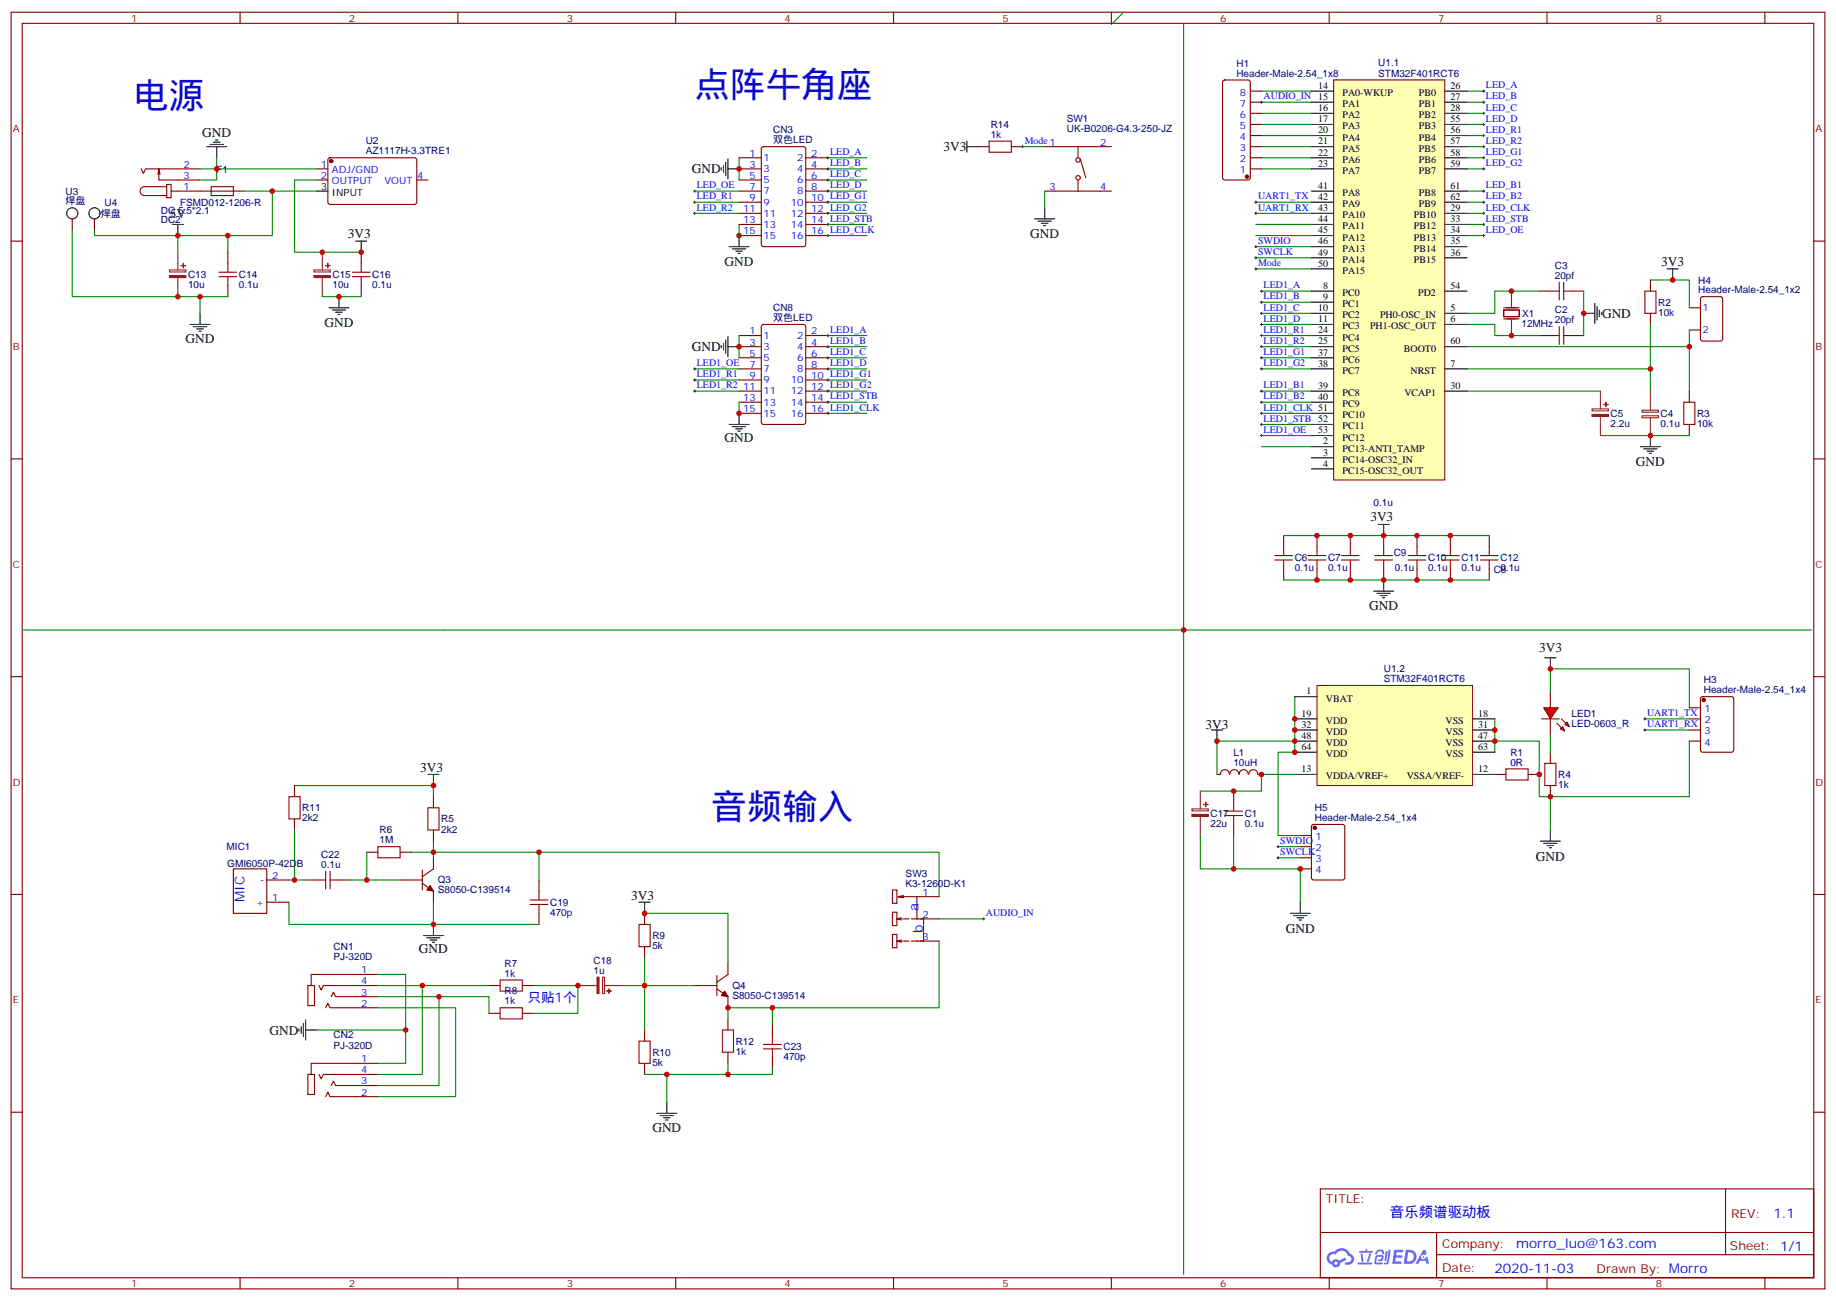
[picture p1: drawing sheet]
<svg xmlns="http://www.w3.org/2000/svg" width="583mm" height="413mm" viewBox="0 0 583 413" stroke-linecap="round" stroke-linejoin="round" font-family="sans-serif">
<g fill="none" stroke="#870000" stroke-width=".35">
<path d="M3.5 3.9h575.8v405.3h-575.8zM7.1 7.4h568.6v398.3h-568.6zM76.2 3.9v3.5M145.3 3.9v3.5M214.5 3.9v3.5M283.6 3.9v3.5M352.8 3.9v3.5M421.9 3.9v3.5M491.1 3.9v3.5M560.2 3.9v3.5M3.5 76.6h3.6M575.7 76.6h3.6"/>
<path d="M3.5 145.7h3.6M575.7 145.7h3.6M3.5 214.8h3.6M575.7 214.8h3.6M3.5 284h3.6M575.7 284h3.6M3.5 353.1h3.6M575.7 353.1h3.6M419.1 377.5h156.6v28.2h-156.6zM547.7 377.5v20.9M419.1 391.3h156.5M456 398.4h119.6"/>
<path d="M456 391.3v14.1M76.2 405.7v3.5M145.3 405.7v3.5M214.5 405.7v3.5M283.6 405.7v3.5M352.8 405.7v3.5M421.9 405.7v3.5M491.1 405.7v3.5M560.2 405.7v3.5"/>
</g>
<g fill="#5487ff">
<path d="M442.5 396.8h2.6l.3 .2-.1 .6h-2l-.1 .9h1.6l.4 .4-.4 .4h-1.7l-.2 1.2 1.8 .1 .2 .3-.2 .3-2.8 .1z"/>
<path d="M451.8 396.9h.7l.3 1.3-.6 .3a.74 .74 0 0 0-1.1 .3 .74 .74 0 0 0 .5 1 .74 .74 0 0 0 .9-.6l.5-.3 .6 2.3h-.8l-.2-.9h-1.9l-.5 .9h-.9z"/>
<path d="M439.9 397.3h.6l-.4 2.9a.31 .31 0 0 1-.4 .3 .31 .31 0 0 1-.2-.4z"/>
<path d="M440.8 396.8h.6l-.5 3.9a.89 .89 0 0 1-.7 .7 .89 .89 0 0 1-.9-.3l1-.4z"/>
<path d="M437.2 397l.6-.3 1.1 .2 .5 1.3-.5 .1-.5-1-.8 .1-.6 .9-.6-.1z"/>
<path d="M436.8 398.6l1.8-.1a1.04 1.04 0 0 1 .6 1 1.04 1.04 0 0 1-.9 .9h-.6a.29 .29 0 0 1-.3-.3 .29 .29 0 0 1 .3-.2l.7-.1 .2-.8-1.5 .1-.3 1.7 1.9 .1a.29 .29 0 0 1 .3 .3 .29 .29 0 0 1-.3 .3l-2-.1-.4-.2 .2-2.1z"/>
<path d="M430.9 400.9h4.4a.3 .3 0 0 1 .3 .3 .3 .3 0 0 1-.3 .3h-4.3z"/>
<path d="M434.7 397.9l.6 .1a4 4 0 0 1-1.2 2.8l-.2-.3z"/>
<path d="M431.9 398h.6l.3 2.4-.3 .3-.3-.2z"/>
<path d="M431.5 397.2h1.9l.2-.6h.5l-.1 .6h1.5a.29 .29 0 0 1 .3 .3 .29 .29 0 0 1-.3 .2h-3.9z"/>
<path d="M446.2 396.8l-.6 4.5h1.4a2.27 2.27 0 0 0 2.7-2.3 2.27 2.27 0 0 0-2.7-2.2zM447 397.6a1.5 1.5 0 0 1 1.8 1.5 1.5 1.5 0 0 1-1.9 1.4h-.3z"/>
<path d="M421.8 398a2.09 2.09 0 0 0 1 3.5 1.37 1.37 0 0 0 1.5 .9 1.37 1.37 0 0 0 1.1-1.4l1.9-1-.4-.7-1.8 .9a1.4 1.4 0 0 0-2.3 .5 1.32 1.32 0 0 1-.7-1.9 1.32 1.32 0 0 1 2-.5 2.02 2.02 0 0 1 2-1.2 2.02 2.02 0 0 1 1.8 1.6 1.09 1.09 0 0 1 1 1.4 1.09 1.09 0 0 1-1.5 .7 .41 .41 0 0 0-.5 .3 .41 .41 0 0 0 .4 .5 1.89 1.89 0 0 0 2.4-1.2 1.89 1.89 0 0 0-1.2-2.4 2.98 2.98 0 0 0-5-.7l-1 .2zM423.6 401.1a.52 .52 0 0 1 1 0 .52 .52 0 0 1-1 0z"/>
<circle cx="451.8" cy="399.1" r=".28"/>
</g>
<path d="M478 244.1h7.1v3.5h-7.1z" fill="none" stroke="#a10000" stroke-width=".35"/>
<path d="M474.5 245.9h3.5M485.1 245.9h3.5" fill="none" stroke="#870000" stroke-width=".35"/>
<path d="M398.6 78.3h17.7M474.5 238.8v-3.5h14.1v17.6h3.5M391.6 265.3v10.6h21.1v10.6M405.7 268.8h7M405.7 272.3h7" fill="none" stroke="#008700" stroke-width=".35"/>
<path d="M523.9 138.3v3.5M520.7 141.8h6.3M521.8 142.5h4.2M522.8 143.2h2.1M523.5 143.9h.7M384.5 231.8h3.6M386.3 231.8v3.5M409.6 290h6.3M410.6 290.7h4.3M411.7 291.4h2.1M412.4 292.1h.7M412.7 286.5v3.5" fill="none" stroke="#000" stroke-width=".35"/>
<path d="M398.3 78.3h.7M398.6 78v.7M398.3 81.8h.7M398.6 81.5v.7M405.3 268.8h.7M405.3 272.3h.7M405.7 268.5v.7M405.7 272v.7" fill="none" stroke="#000" stroke-width=".32"/>
<g fill="#f00" stroke="#870000" stroke-width=".35">
<path d="M490 224.7h4.6l-2.5 3.5z"/>
<path d="M489.3 228.2h5.6z"/>
</g>
<g fill="#870000" stroke="#870000" stroke-width=".35">
<path d="M495.7 228.2l1.4 1.5z"/>
<path d="M494.2 229.7l1.5 1.4z"/>
</g>
<g fill="#f00" stroke="#870000" stroke-width=".35">
<path d="M496.7 230l.7-.7 .7 1.4z"/>
<path d="M495.3 231.4l.7-.7 .7 1.4z"/>
</g>
<g fill="none" stroke="#870000" stroke-width=".35">
<path d="M388.3 25.6l.5-.2h7.4l.6 .4 .1 30.6-.5 .7h-7.6l-.7-.4v-30.6zM396.9 39.5h3.5M396.9 36h3.5M396.9 32.5h3.5M396.9 28.9h3.5M100.5 53.6h3.6M100.5 57.1h3.6M104.3 50.3l.5-.2h27.1l.4 .7-.1 13.7-.6 .4-27.1-.1-.4-.6v-13.4zM132.3 57.1h3.5M234.6 53.6h7.1M234.6 57.1h7.1M234.6 50.1h7.1"/>
<path d="M241.9 46.8l.5-.2h12.7l.6 .4 .1 30.6-.5 .7h-12.9l-.7-.4v-30.6zM255.8 53.6h7M255.8 57.1h7M255.8 50.1h7M396.9 53.6h3.5M396.9 50.1h3.5M396.9 46.6h3.5M396.9 43h3.5M22.9 69.5v3.5M30 69.5v3.5M234.6 60.7h7.1M234.6 64.2h7.1"/>
<path d="M234.6 67.7h7.1M234.6 71.3h7.1M234.6 74.8h7.1M255.8 60.7h7M255.8 64.2h7M255.8 67.7h7M255.8 71.3h7M255.8 74.8h7M72.3 80.1v3.5M72.3 90.7v3.5M114.7 80.1v3.5M114.7 90.7v3.5"/>
<path d="M477.3 98.4h4.9v2.1h-4.9zM477.3 97.7h4.9M488.6 92.4h3.5M499.2 92.4h3.5M234.6 106.5h7.1M234.6 110.1h7.1M234.6 113.6h7.1M234.6 117.1h7.1M241.9 103.2l.5-.2h12.7l.6 .4 .1 30.7-.5 .6-12.9 .1-.7-.5v-30.6zM255.8 106.5h7M255.8 110.1h7M255.8 113.6h7"/>
<path d="M255.8 117.1h7M477.3 101.2h4.9M488.6 106.5h3.5M499.2 106.5h3.5M234.6 120.6h7.1M234.6 124.2h7.1M234.6 127.7h7.1M234.6 131.2h7.1M255.8 120.6h7M255.8 124.2h7M255.8 127.7h7M255.8 131.2h7"/>
<path d="M407.5 170v3.6M418 170v3.6M428.6 170v3.6M439.2 170v3.6M449.8 170v3.6M460.4 170v3.6M472.7 170v3.6M407.5 180.6v3.5M418 180.6v3.5M428.6 180.6v3.5M439.2 180.6v3.5M449.8 180.6v3.5"/>
<path d="M460.4 180.6v3.5M472.7 180.6v3.5M492.1 219.4v5.3M492.1 228.2v5.3M492.1 238.8v3.6M536.2 224.7h3.6M536.2 228.2h3.6M536.2 231.8h3.6M536.2 235.3h3.6M540 221.4l.5-.2h9.1l.7 .4v16.5l-.4 .7h-9.4l-.7-.4v-16.5zM93.5 249.4v3.5M93.5 260v3.5"/>
<path d="M137.6 252.9v3.6M386.3 245.9h1M387.4 245.9a1.41 1.41 0 0 1 1.4-1.5 1.41 1.41 0 0 1 1.4 1.5M390.4 245.9a1.41 1.41 0 0 1 1.4-1.5 1.41 1.41 0 0 1 1.4 1.5M391.6 251.2v3.5M393.4 245.9a1.41 1.41 0 0 1 1.4-1.5 1.41 1.41 0 0 1 1.4 1.5M396.4 245.9a1.41 1.41 0 0 1 1.4-1.5 1.41 1.41 0 0 1 1.4 1.5M399.3 245.9h1.1M492.1 249.4v3.5M97 279.4h3.5M107.6 279.4h3.5M116.4 270.6h3.5"/>
<path d="M127 270.6h3.5M127 279.4h7.1M134.1 276.2v6.4M137.6 263.5v3.6M137.6 272.3v3.6l-3.5 2.4M391.6 261.8v3.5M134.1 280.5l3.5 2.4v3.6M204.6 290v3.5M97.7 312.9h2.1v6.4h-2.1zM101.2 312.9l.8 1.4 .7-1.4h17.2M103.4 320l.7-1.4 .7 1.4h15.1M105.1 316.4l.7-1.4 .7 1.4h13.4"/>
<path d="M119.9 309.4h-21.1v3.5M155.2 312.9h3.5M165.8 312.9h3.5M204.6 300.6v3.5M220.5 312.9h7M227.5 314l3.6 2.4v3.6M227.5 309.7v6.4M231.1 305.9v3.5l-3.6 2.5M119.9 337.6h-21.1v3.5M155.2 321.7h3.5M165.8 321.7h3.5M204.6 327v3.6"/>
<path d="M204.6 337.6v3.5M231.1 323.5v3.5M231.1 334.1v3.5M245.2 325.3v3.5M245.2 335.8v3.6M97.7 341.1h2.1v6.4h-2.1zM101.2 341.1l.8 1.4 .7-1.4h17.2M103.4 348.2l.7-1.4 .7 1.4h15.1M105.1 344.7l.7-1.4 .7 1.4h13.4"/>
</g>
<g fill="none" stroke="#000" stroke-width=".35">
<path d="M65.6 46.6h6.4M66.7 45.9h4.2M67.7 45.2h2.1M68.4 44.4h.7M68.8 46.6v3.5M229 53.3v.7M229.7 52.6v2.1M230.4 51.5v4.2M231.1 53.6h3.5M231.1 50.4v6.4M54.7 71.3h3.5M56.4 71.3v3.5"/>
<path d="M100.5 60.7h3.6M112.9 76.6h3.5M114.7 76.6v3.5M231.4 78.3h6.4M232.5 79h4.2M233.5 79.7h2.2M234.6 74.8v3.5M63.5 99.5v3.5M104.4 97.7h6.4M105.5 98.4h4.2M106.5 99.1h2.2M107.2 99.8h.7"/>
<path d="M107.6 94.2v3.5M234.2 80.4h.7M479.8 92.4v5M502.7 99.5h3.5M506.2 96.3v6.4M506.9 97.4v4.2M507.6 98.4v2.1M508.4 99.1v.7M60.3 103h6.4M61.4 103.7h4.2M62.4 104.4h2.2M63.1 105.1h.8"/>
<path d="M229 109.7v.7M229.7 109v2.1M230.4 107.9v4.3M231.1 106.9v6.3M231.1 110.1h3.5M479.8 101.6v4.9M231.4 134.8h6.4M232.5 135.5h4.2M233.5 136.2h2.2M234.2 136.9h.7M234.6 131.2v3.6M437.4 166.5h3.6"/>
<path d="M439.2 166.5v3.5M436 187.7h6.4M437.1 188.4h4.2M438.1 189.1h2.2M438.9 189.8h.7M439.2 184.1v3.6M490.4 208.8h3.5M492.1 208.8v3.6M135.8 245.9h3.5M137.6 245.9v3.5M488.9 267.1h6.4M490 267.8h4.2"/>
<path d="M491.1 268.5h2.1M491.8 269.2h.7M492.1 263.5v3.6M134.4 297h6.4M135.5 297.7h4.2M136.5 298.4h2.1M137.2 299.2h.7M137.6 293.5v3.5M202.8 286.5h3.6M204.6 286.5v3.5M94.9 326.7v.7M95.6 326v2.1"/>
<path d="M96.3 324.9v4.2M97 327h3.5M97 323.8v6.4M208.5 353.5h6.3M209.5 354.2h4.3M210.6 354.9h2.1M211.3 355.6h.7M211.7 350v3.5"/>
<circle cx="22.9" cy="67.7" r="1.76"/>
<circle cx="30" cy="67.7" r="1.76"/>
</g>
<g fill="none" stroke="#008700" stroke-width=".35">
<path d="M356.3 4.2l-3.5 3.6M375.7 7.8v396.8M400.4 28.9h15.9M400.4 32.5h15.9M400.4 36h15.9M400.4 39.5h15.9M465.7 28.9h5.3M465.7 32.5h5.3M465.7 36h5.3M465.7 39.5h5.3M68.8 50.1v7h-5.3M100.5 57.1h-7v23h21.2"/>
<path d="M234.6 50.1v7M262.8 50.1h12.4M262.8 53.6h12.4M262.8 57.1h12.4M400.4 43h15.9M400.4 46.6h15.9M400.4 50.1h15.9M400.4 53.6h15.9M465.7 43h5.3M465.7 46.6h5.3M465.7 50.1h5.3M465.7 53.6h5.3"/>
<path d="M22.9 73v21.2h49.4M56.4 74.8v5.3M72.3 74.8v5.3M100.5 60.7h-14.1v14.1h-56.4v-1.8M220.5 60.7h14.1M220.5 64.2h14.1M220.5 67.7h14.1M234.6 71.3v3.5M262.8 60.7h12.4M262.8 64.2h12.4M262.8 67.7h12.4M262.8 71.3h12.4"/>
<path d="M262.8 74.8h12.4M398.6 64.2h17.7M398.6 67.7h17.7M398.6 71.3h17.7M398.6 74.8h17.7M465.7 60.7h5.3M465.7 64.2h5.3M465.7 67.7h5.3M465.7 71.3h5.3M465.7 74.8h5.3M63.5 94.2v5.3M102.3 94.2h12.4"/>
<path d="M398.6 81.8h17.7M398.6 85.4h17.7M400.4 92.4h15.9M400.4 96h15.9M400.4 99.5h15.9M488.6 92.4h-14.1v7.1h-8.8M502.7 92.4v14.1M220.5 117.1h14.1M234.6 106.5v7.1M262.8 117.1h12.4M262.8 106.5h12.4M262.8 110.1h12.4"/>
<path d="M262.8 113.6h12.4M400.4 117.1h15.9M400.4 106.5h15.9M400.4 110.1h15.9M400.4 113.6h15.9M400.4 103h15.9M465.7 103h8.8v3.5h14.1M220.5 120.6h14.1M220.5 124.2h14.1M234.6 127.7v3.5M262.8 120.6h12.4M262.8 124.2h12.4"/>
<path d="M262.8 127.7h12.4M262.8 131.2h12.4M400.4 124.2h15.9M400.4 127.7h15.9M400.4 131.2h15.9M400.4 134.8h15.9M400.4 138.3h15.9M407.5 170h65.2M407.5 184.1h65.2M7.1 200h567.9M492.1 219.4v-7h44.1v12.3M411 235.3v3.5h-5.3v26.5h7"/>
<path d="M411 221.2v14.1h-24.7v10.6M474.5 228.2v7.1M492.1 233.5v5.3M522.1 228.2h14.1M522.1 231.8h14.1M536.2 235.3v17.6h-44.1v10.6M93.5 249.4h44.1v3.5M93.5 263.5v15.9h-1.8M93.5 279.4h3.5M111.1 279.4h15.9M116.4 270.6v8.8M130.5 270.6h167.6v14.1"/>
<path d="M137.6 267.1v5.2M91.7 286.5v7h45.9v-7M204.6 290h26.5v15.9M298.1 298.8v21.2h-67v3.5M298.1 291.7h14.1M119.9 309.4h8.9v28.2h-8.9M119.9 312.9h14.2v28.2h-14.2M119.9 316.4h35.3v5.3M119.9 320h24.7v28.2h-24.7M134.1 312.9h21.1M139.3 316.4v28.3h-19.4M169.3 312.9h14.1v8.8h-14.1"/>
<path d="M197.6 312.9h22.9M204.6 304.1v22.9M245.2 320v5.3M100.5 327h28.3M231.1 337.6v3.5h-26.5M245.2 339.4v1.7h-14.1M211.7 341.1v8.9"/>
</g>
<g fill="none" stroke="#a10000" stroke-width=".35">
<path d="M69.5 87.8h5.6M69.5 86.4h5.6M72.3 83.6v2.8M72.3 87.8v2.9M111.8 87.8h5.7M111.8 86.4h5.7M114.7 83.6v2.8M114.7 87.8v2.9M492.1 92.4h2.8M494.9 89.6v5.6M496.4 89.6v5.6M496.4 92.4h2.8"/>
<path d="M492.1 106.5h2.8M494.9 103.7v5.7M496.4 103.7v5.7M496.4 106.5h2.8M404.6 177.8h5.7M404.6 176.4h5.7M407.5 173.6v2.8M407.5 177.8v2.8M415.2 177.8h5.7M415.2 176.4h5.7M418 173.6v2.8M418 177.8v2.8"/>
<path d="M425.8 177.8h5.6M425.8 176.4h5.6M428.6 173.6v2.8M428.6 177.8v2.8M436.4 177.8h5.6M436.4 176.4h5.6M439.2 173.6v2.8M439.2 177.8v2.8M447 177.8h5.6M447 176.4h5.6M449.8 173.6v2.8M449.8 177.8v2.8"/>
<path d="M457.6 177.8h5.6M457.6 176.4h5.6M460.4 173.6v2.8M460.4 177.8v2.8M469.9 177.8h5.6M469.9 176.4h5.6M472.7 173.6v2.8M472.7 177.8v2.8M91.7 252.9h3.5v7.1h-3.5zM135.8 256.5h3.5v7h-3.5zM388.8 258.9h5.6M388.8 257.5h5.6"/>
<path d="M391.6 254.7v2.8M391.6 258.9v2.9M490.4 242.4h3.5v7h-3.5zM100.5 279.4h2.9M103.4 276.6v5.6M104.8 279.4h2.8M104.8 276.6v5.6M119.9 268.8h7.1v3.5h-7.1zM202.8 293.5h3.6v7.1h-3.6zM158.7 311.1h7.1v3.6h-7.1zM158.7 320h7.1v3.5h-7.1zM202.8 330.6h3.6v7h-3.6z"/>
<path d="M229.3 327h3.5v7.1h-3.5zM242.4 333h5.6M242.4 331.6h5.6M245.2 328.8v2.8M245.2 333v2.8"/>
</g>
<g fill="none" stroke="#8c2424" stroke-width=".35">
<path d="M53.8 85.7h5.2v.7h-5.2zM56.4 80.1v5.6M56.4 88.2v6M99.7 85.7h5.1v.7h-5.1zM102.3 80.1v5.6M102.3 88.2v6M505.4 129.8h5.1v.7h-5.1zM508 124.2v5.6M508 132.3v6M378.4 256.8h5.1v.7h-5.1zM381 251.2v5.6M381 259.3v6"/>
<path d="M183.4 312.9h6M191.3 310.3h.6v5.2h-.6zM191.9 312.9h5.7"/>
</g>
<g fill="#8c2424" stroke="#8c2424" stroke-width=".35">
<path d="M505.4 131.6h5.1v.6h-5.1z"/>
<path d="M509.1 128.4h1.4z"/>
<path d="M509.7 127.7l.1 1.4z"/>
<path d="M53.8 87.5h5.2v.6h-5.2z"/>
<path d="M57.5 84.3h1.4z"/>
<path d="M58.2 83.6v1.4z"/>
<path d="M99.7 87.5h5.1v.6h-5.1z"/>
<path d="M103.4 84.3h1.4z"/>
<path d="M104 83.6l.1 1.4z"/>
<path d="M189.5 310.3h.6v5.2h-.6z"/>
<path d="M193.3 314v1.4z"/>
<path d="M192.6 314.6l1.4 .1z"/>
<path d="M378.4 258.6h5.1v.6h-5.1z"/>
<path d="M382.1 255.4h1.4z"/>
<path d="M382.7 254.7l.1 1.4z"/>
</g>
<g fill="#870000" stroke="#870000" stroke-width=".35">
<path d="M136.5 281.2l1.1 1.7-2.1-.3z"/>
<path d="M230 314.7l1.1 1.7-2.1-.3z"/>
<circle cx="105.1" cy="51.2" r=".53"/>
<circle cx="395.8" cy="56.1" r=".53"/>
<circle cx="540.8" cy="222.2" r=".53"/>
</g>
<g fill="none" stroke="#000" stroke-width=".32">
<path d="M400 32.5h.8M400.4 32.1v.7M470.6 28.9h.7M470.6 32.5h.7M470.6 36h.7M470.6 39.5h.7M471 28.6v.7M471 32.1v.7M471 35.6v.7M471 39.2v.7M262.5 50.1h.7M262.5 53.6h.7"/>
<path d="M262.5 57.1h.7M262.8 49.7v.7M262.8 53.3v.7M262.8 56.8v.7M470.6 43h.7M470.6 46.6h.7M470.6 50.1h.7M470.6 53.6h.7M471 42.7v.7M471 46.2v.7M471 49.7v.7M471 53.3v.7"/>
<path d="M220.1 60.7h.7M220.1 64.2h.7M220.1 67.7h.7M220.5 60.3v.7M220.5 63.9v.7M220.5 67.4v.7M262.5 60.7h.7M262.5 64.2h.7M262.5 67.7h.7M262.5 71.3h.7M262.5 74.8h.7M262.8 60.3v.7"/>
<path d="M262.8 63.9v.7M262.8 67.4v.7M262.8 70.9v.7M262.8 74.4v.7M398.3 64.2h.7M398.3 67.7h.7M398.6 63.9v.7M398.6 67.4v.7M470.6 60.7h.7M470.6 64.2h.7M470.6 67.7h.7M470.6 71.3h.7"/>
<path d="M470.6 74.8h.7M471 60.3v.7M471 63.9v.7M471 67.4v.7M471 70.9v.7M471 74.4v.7M400 99.5h.8M400 96h.8M400 92.4h.8M400.4 92.1v.7M400.4 95.6v.7M400.4 99.1v.7"/>
<path d="M220.1 117.1h.7M220.5 116.8v.7M262.5 106.5h.7M262.5 110.1h.7M262.5 113.6h.7M262.5 117.1h.7M262.8 106.2v.7M262.8 109.7v.7M262.8 113.2v.7M262.8 116.8v.7M400 106.5h.8M400 110.1h.8"/>
<path d="M400 113.6h.8M400 117.1h.8M400 103h.8M400.4 102.7v.7M400.4 106.2v.7M400.4 109.7v.7M400.4 113.2v.7M400.4 116.8v.7M220.1 120.6h.7M220.1 124.2h.7M220.5 120.3v.7M220.5 123.8v.7"/>
<path d="M262.5 120.6h.7M262.5 124.2h.7M262.5 127.7h.7M262.5 131.2h.7M262.8 120.3v.7M262.8 123.8v.7M262.8 127.4v.7M262.8 130.9v.7M400 124.2h.8M400 127.7h.8M400 131.2h.8M400 138.3h.8"/>
<path d="M400 134.8h.8M400.4 123.8v.7M400.4 127.4v.7M400.4 130.9v.7M400.4 134.4v.7M400.4 137.9v.7M521.8 228.2h.7M521.8 231.8h.7M522.1 227.9v.7M522.1 231.4v.7M311.9 291.7h.7M312.2 291.4v.7"/>
</g>
<path d="M423.3 25.4h35.3v127h-35.3z" fill="#ffffb0" stroke="#800000" stroke-width=".32"/>
<g fill="none" stroke="#000" stroke-width=".35">
<path d="M416.3 28.9h7M416.3 32.5h7M416.3 36h7M416.3 39.5h7M458.6 28.9h7.1M458.6 32.5h7.1M458.6 36h7.1M458.6 39.5h7.1M416.3 43h7M416.3 46.6h7M416.3 50.1h7M416.3 53.6h7"/>
<path d="M458.6 43h7.1M458.6 46.6h7.1M458.6 50.1h7.1M458.6 53.6h7.1M416.3 67.7h7M416.3 71.3h7M416.3 74.8h7M416.3 78.3h7M416.3 60.7h7M416.3 64.2h7M458.6 67.7h7.1M458.6 71.3h7.1"/>
<path d="M458.6 74.8h7.1M458.6 78.3h7.1M458.6 60.7h7.1M458.6 64.2h7.1M416.3 81.8h7M416.3 85.4h7M416.3 92.4h7M416.3 96h7M416.3 99.5h7M458.6 81.8h7.1M458.6 92.4h7.1M458.6 99.5h7.1"/>
<path d="M416.3 103h7M416.3 106.5h7M416.3 110.1h7M416.3 113.6h7M416.3 117.1h7M458.6 103h7.1M458.6 110.1h7.1M458.6 117.1h7.1M416.3 124.2h7M416.3 127.7h7M416.3 131.2h7M416.3 134.8h7"/>
<path d="M416.3 138.3h7M458.6 124.2h7.1M416.3 141.8h7M416.3 145.3h7M416.3 148.9h7"/>
</g>
<path d="M418 217.6h49.4v31.8h-49.4z" fill="#ffffb0" stroke="#800000" stroke-width=".32"/>
<g fill="none" stroke="#000" stroke-width=".35">
<path d="M306.9 46.6h3.5M306.9 44.8v3.5M328.4 69.5h6.4M329.5 70.2h4.2M330.6 70.9h2.1M331.3 71.6h.7M331.6 66v3.5M529.2 85.4h3.5M530.9 85.4v3.5M411 221.2h7M411 228.2h7M411 231.8h7"/>
<path d="M411 235.3h7M411 238.8h7M467.4 228.2h7.1M467.4 231.8h7.1M467.4 235.3h7.1M467.4 238.8h7.1M411 245.9h7M467.4 245.9h7.1"/>
</g>
<g fill="none" stroke="#008700" stroke-width=".35">
<path d="M63.5 53.6h37M324.6 46.6h7M77.6 60.7h8.8M331.6 60.7v5.3M523.9 88.9h12.3v8.8M465.7 110.1h70.5v14.1M465.7 117.1h58.2M523.9 103v21.2M536.2 104.8v5.3M465.7 124.2h42.3M508 138.3h28.2M400.4 141.8h15.9"/>
<path d="M411 245.9h-10.6v5.3h-19.4M171.1 270.6v8.8M381 265.3v10.6h10.6M137.6 293.5h33.5"/>
</g>
<path d="M67 59.3h7.1v2.8h-7.1zM314 44.8h7v3.5h-7zM522.1 92.4h3.5v7.1h-3.5zM534.5 127.7h3.5v7.1h-3.5zM168.3 287.2h5.6M168.3 285.7h5.6M171.1 282.9v2.8M171.1 287.2v2.8" fill="none" stroke="#a10000" stroke-width=".35"/>
<g fill="none" stroke="#870000" stroke-width=".35">
<path d="M44.8 53.6l.7 1.4 .7-1.4h17.3M50.1 55.4l.3-1.8v3.5h13.1M50.4 53.6l.4 1.8M52.9 58.6h1.4v4.2h-1.4zM52.9 59.3h-7a1.41 1.41 0 0 0-1.5 1.4 1.41 1.41 0 0 0 1.5 1.4h7M310.4 46.6h3.6M321 46.6h3.6M331.6 46.6h21.2M342.2 46.6v3.5M342.2 57.1v3.6M342.9 50.4l1.8 6M54.3 60.7h23.3"/>
<path d="M331.6 60.7h21.2M523.9 88.9v3.5M523.9 99.5v3.5M536.2 97.7h3.6M540 94.4l.5-.2h5.6l.7 .4v13l-.5 .6-5.8 .1-.7-.5v-12.9zM536.2 104.8h3.6M536.2 124.2v3.5M536.2 134.8v3.5M84.7 279.4h7M171.1 279.4v3.5M412.7 265.3h3.6M412.7 268.8h3.6"/>
<path d="M412.7 272.3h3.6M412.7 275.9h3.6M416.5 262l.5-.2h9.2l.6 .4 .1 16.5-.5 .6-9.4 .1-.7-.5v-16.4zM84.7 286.5h7M171.1 290v3.5M283.3 289.6h1.4v4.3h-1.4zM283.3 282.6h1.4v4.2h-1.4zM283.3 296.7h1.4v4.2h-1.4zM284.7 291.7h1.8M284.7 291.7l1.4 .4M286.1 298.4l-1.4 .4M286.1 291.4l-1.4 .3"/>
<path d="M286.5 298.8h-1.8l1.4 .4M286.8 285l-1.8-.3h6v7M286.8 284.3l-1.8 .4M286.8 291.7h1.8M286.8 298.8h1.8M289.3 291.7h8.8M289.3 298.8h8.8M291 284.7h7.1M292.1 291.7h1.1v1.8M293.2 298.4v.4h-1.1M293.2 293.9v1.7M293.2 296v2.1"/>
<circle cx="342.2" cy="56.4" r=".71"/>
<circle cx="342.2" cy="50.8" r=".71"/>
</g>
<path d="M521.2 130.2h5.2v.7h-5.2zM521.2 132h5.2v.6h-5.2zM523.9 124.2v6M523.9 132.6v5.7" fill="none" stroke="#8c2424" stroke-width=".35"/>
<path d="M324.2 46.6h.7M324.6 46.2v.7M398.3 85.4h.7M398.6 85v.7" fill="none" stroke="#000" stroke-width=".32"/>
<circle cx="417.3" cy="262.8" r=".53" fill="#870000" stroke="#870000" stroke-width=".35"/>
<path d="M74.1 275.9h10.6v14.1h-10.6z" fill="none" stroke="#600" stroke-width=".35"/>
<g fill="#c00">
<circle cx="418" cy="184.1" r=".88"/>
<circle cx="428.6" cy="184.1" r=".88"/>
<circle cx="439.2" cy="184.1" r=".88"/>
<circle cx="449.8" cy="184.1" r=".88"/>
<circle cx="460.4" cy="184.1" r=".88"/>
<circle cx="418" cy="170" r=".88"/>
<circle cx="428.6" cy="170" r=".88"/>
<circle cx="439.2" cy="170" r=".88"/>
<circle cx="449.8" cy="170" r=".88"/>
<circle cx="460.4" cy="170" r=".88"/>
<circle cx="63.5" cy="94.2" r=".88"/>
<circle cx="102.3" cy="80.1" r=".88"/>
<circle cx="107.6" cy="94.2" r=".88"/>
<circle cx="114.7" cy="80.1" r=".88"/>
<circle cx="72.3" cy="74.8" r=".88"/>
<circle cx="234.6" cy="110.1" r=".88"/>
<circle cx="502.7" cy="99.5" r=".88"/>
<circle cx="375.7" cy="200" r=".88"/>
<circle cx="234.6" cy="53.6" r=".88"/>
<circle cx="234.6" cy="74.8" r=".88"/>
<circle cx="234.6" cy="131.2" r=".88"/>
<circle cx="492.1" cy="212.4" r=".88"/>
<circle cx="492.1" cy="252.9" r=".88"/>
<circle cx="116.4" cy="279.4" r=".88"/>
<circle cx="137.6" cy="270.6" r=".88"/>
<circle cx="134.1" cy="312.9" r=".88"/>
<circle cx="204.6" cy="312.9" r=".88"/>
<circle cx="128.8" cy="327" r=".88"/>
<circle cx="211.7" cy="341.1" r=".88"/>
<circle cx="93.5" cy="279.4" r=".88"/>
<circle cx="137.6" cy="293.5" r=".88"/>
<circle cx="231.1" cy="320" r=".88"/>
<circle cx="139.3" cy="316.4" r=".88"/>
<circle cx="56.4" cy="74.8" r=".88"/>
<circle cx="56.4" cy="94.2" r=".88"/>
<circle cx="183.4" cy="312.9" r=".88"/>
<circle cx="137.6" cy="249.4" r=".88"/>
<circle cx="204.6" cy="290" r=".88"/>
<circle cx="474.5" cy="235.3" r=".88"/>
<circle cx="488.6" cy="245.9" r=".88"/>
<circle cx="479.8" cy="106.5" r=".88"/>
<circle cx="479.8" cy="92.4" r=".88"/>
<circle cx="411" cy="228.2" r=".88"/>
<circle cx="474.5" cy="231.8" r=".88"/>
<circle cx="411" cy="231.8" r=".88"/>
<circle cx="411" cy="235.3" r=".88"/>
<circle cx="411" cy="238.8" r=".88"/>
<circle cx="68.8" cy="53.6" r=".88"/>
<circle cx="530.9" cy="88.9" r=".88"/>
<circle cx="523.9" cy="117.1" r=".88"/>
<circle cx="523.9" cy="138.3" r=".88"/>
<circle cx="231.1" cy="341.1" r=".88"/>
<circle cx="245.2" cy="320" r=".88"/>
<circle cx="536.2" cy="110.1" r=".88"/>
<circle cx="412.8" cy="275.9" r=".88"/>
<circle cx="171.1" cy="270.6" r=".88"/>
<circle cx="86.4" cy="60.7" r=".88"/>
<circle cx="391.6" cy="275.9" r=".88"/>
<circle cx="386.3" cy="235.3" r=".88"/>
<circle cx="400.4" cy="245.9" r=".88"/>
<circle cx="391.6" cy="251.2" r=".88"/>
</g>
<g font-size="11.3" fill="#00f">
<text x="42.3" y="34.2">电源</text>
<text x="220.5" y="30.7">点阵牛角座</text>
<text x="225.8" y="260">音频输入</text>
</g>
<text font-size="4.6" fill="#00f" x="441.2" y="386.5">音乐频谱驱动板</text>
<g font-size="4.2">
<text x="64.2" y="43.3">GND</text>
<text x="299.5" y="48">3V3</text>
<text x="219.6" y="55">GND</text>
<text x="53.9" y="69.2">5V</text>
<text x="110.4" y="75.5">3V3</text>
<text x="327" y="75.5">GND</text>
<text x="230" y="84.3">GND</text>
<text x="527.3" y="84.3">3V3</text>
<text x="508.5" y="100.9">GND</text>
<text x="103" y="103.7">GND</text>
<text x="58.9" y="109">GND</text>
<text x="219.6" y="111.5">GND</text>
<text x="230" y="140.4">GND</text>
<text x="519.3" y="147.9">GND</text>
<text x="435" y="165.5">3V3</text>
<text x="434.6" y="193.7">GND</text>
<text x="488.6" y="207.1">3V3</text>
<text x="382.7" y="231.4">3V3</text>
<text x="133.3" y="245.2">3V3</text>
<text x="487.5" y="273.2">GND</text>
<text x="200.4" y="285.7">3V3</text>
<text x="408.2" y="296.1">GND</text>
<text x="133" y="302.7">GND</text>
<text x="85.6" y="328.5">GND</text>
<text x="207.1" y="359.6">GND</text>
</g>
<g font-size="4.2" fill="#00f">
<text x="77.6" y="286.5" transform="rotate(-90 77.6 286.5)">MIC</text>
<text x="291.5" y="289.3" transform="rotate(-90 291.5 289.3)">a</text>
<text x="293" y="296.1" transform="rotate(-90 293 296.1)">b</text>
<text x="167.6" y="318.2">只贴1个</text>
<text x="562.9" y="386.7">1.1</text>
<text x="481.3" y="396.3">morro_luo@163.com</text>
<text x="474.4" y="404.1">2020-11-03</text>
</g>
<g font-size="3.9" fill="#800">
<text x="420.9" y="382.1">TITLE:</text>
<text x="549.5" y="386.7">REV:</text>
<text x="457.8" y="396.3">Company:</text>
<text x="549.1" y="396.9">Sheet: 1/1</text>
<text x="457.8" y="403.9">Date:</text>
<text x="506.8" y="404">Drawn By: Morro</text>
</g>
<g font-size="3.2" fill="#800">
<text x="41.6" y="6.9">1</text>
<text x="110.8" y="6.9">2</text>
<text x="179.9" y="6.9">3</text>
<text x="249.1" y="6.9">4</text>
<text x="318.2" y="6.9">5</text>
<text x="387.3" y="6.9">6</text>
<text x="456.5" y="6.9">7</text>
<text x="525.6" y="6.9">8</text>
<text x="4.1" y="42">A</text>
<text x="576.3" y="42">A</text>
<text x="4.1" y="111.1">B</text>
<text x="576.3" y="111.1">B</text>
<text x="4.1" y="180.3">C</text>
<text x="576.3" y="180.3">C</text>
<text x="4.1" y="249.4">D</text>
<text x="576.3" y="249.4">D</text>
<text x="4.1" y="318.6">E</text>
<text x="576.3" y="318.6">E</text>
<text x="41.6" y="408.7">1</text>
<text x="110.8" y="408.7">2</text>
<text x="179.9" y="408.7">3</text>
<text x="249.1" y="408.7">4</text>
<text x="318.2" y="408.7">5</text>
<text x="387.3" y="408.7">6</text>
<text x="456.5" y="408.7">7</text>
<text x="525.6" y="408.7">8</text>
</g>
<g font-size="3.2" fill="#000080">
<text x="392.5" y="21.2">H1</text>
<text x="437.5" y="21.1">U1.1</text>
<text x="392.5" y="24.3">Header-Male-2.54_1x8</text>
<text x="437.5" y="24.3">STM32F401RCT6</text>
<text x="314.5" y="40.6">R14</text>
<text x="338.6" y="41.9">UK-B0206-G4.3-250-JZ</text>
<text x="338.6" y="38.8">SW1</text>
<text x="116.1" y="45.8">U2</text>
<text x="245.4" y="45.3">双色LED</text>
<text x="245.4" y="42.2">CN3</text>
<text x="314.5" y="43.7">1k</text>
<text x="116.1" y="48.9">AZ1117H-3.3TRE1</text>
<text x="68.6" y="55">F1</text>
<text x="20.8" y="64.9">焊盘</text>
<text x="20.8" y="61.8">U3</text>
<text x="33.2" y="65.4">U4</text>
<text x="57.2" y="65.3">FSMD012-1206-R</text>
<text x="32" y="68.9">焊盘</text>
<text x="51" y="67.8">DC 5.5*2.1</text>
<text x="51" y="70.9">DC2</text>
<text x="59.7" y="88.3">C13</text>
<text x="75.9" y="88.3">C14</text>
<text x="105.6" y="88.3">C15</text>
<text x="118.2" y="88.3">C16</text>
<text x="493.5" y="88.5">20pf</text>
<text x="493.6" y="85.4">C3</text>
<text x="59.7" y="91.5">10u</text>
<text x="75.8" y="91.5">0.1u</text>
<text x="105.5" y="91.5">10u</text>
<text x="118.2" y="91.5">0.1u</text>
<text x="539.1" y="93.1">Header-Male-2.54_1x2</text>
<text x="539.1" y="90">H4</text>
<text x="245.4" y="101.8">双色LED</text>
<text x="245.4" y="98.6">CN8</text>
<text x="483.2" y="100.6">X1</text>
<text x="493.6" y="99.4">C2</text>
<text x="526.3" y="100.3">10k</text>
<text x="526.3" y="97.1">R2</text>
<text x="483" y="103.8">12MHz</text>
<text x="493.6" y="102.7">20pf</text>
<text x="511.2" y="135.5">2.2u</text>
<text x="511.2" y="132.4">C5</text>
<text x="527.1" y="135.6">0.1u</text>
<text x="527.1" y="132.4">C4</text>
<text x="538.7" y="135.6">10k</text>
<text x="538.7" y="132.4">R3</text>
<text x="436" y="160.6">0.1u</text>
<text x="411" y="178.2">C6</text>
<text x="421.6" y="178.2">C7</text>
<text x="442.4" y="176.4">C9</text>
<text x="453.3" y="178.2">C10</text>
<text x="463.9" y="178.2">C11</text>
<text x="476.3" y="178.2">C12</text>
<text x="411" y="181.4">0.1u</text>
<text x="421.6" y="181.4">0.1u</text>
<text x="442.7" y="181.4">0.1u</text>
<text x="453.3" y="181.4">0.1u</text>
<text x="463.9" y="181.4">0.1u</text>
<text x="474.1" y="181.8">C8</text>
<text x="476.2" y="181.4">0.1u</text>
<text x="439.3" y="213.4">U1.2</text>
<text x="439.3" y="216.6">STM32F401RCT6</text>
<text x="540.8" y="220.1">Header-Male-2.54_1x4</text>
<text x="540.8" y="216.9">H3</text>
<text x="498.8" y="227.5">LED1</text>
<text x="498.8" y="230.7">LED-0603_R</text>
<text x="479.4" y="239.9">R1</text>
<text x="391.5" y="243.3">10uH</text>
<text x="391.5" y="240.2">L1</text>
<text x="479.4" y="243.1">0R</text>
<text x="494.6" y="250.1">1k</text>
<text x="494.6" y="246.9">R4</text>
<text x="96" y="257.6">R11</text>
<text x="417.4" y="257.5">H5</text>
<text x="96" y="260.8">2k2</text>
<text x="140.1" y="261.1">R5</text>
<text x="384.2" y="262.6">22u</text>
<text x="384.2" y="259.4">C17</text>
<text x="395.1" y="262.6">0.1u</text>
<text x="395.1" y="259.4">C1</text>
<text x="417.4" y="260.7">Header-Male-2.54_1x4</text>
<text x="71.9" y="270">MIC1</text>
<text x="120.5" y="267.8">1M</text>
<text x="120.5" y="264.5">R6</text>
<text x="140.1" y="264.3">2k2</text>
<text x="72.1" y="275.3">GMI6050P-42DB</text>
<text x="102" y="275.5">0.1u</text>
<text x="102" y="272.3">C22</text>
<text x="139" y="280.5">Q3</text>
<text x="287.5" y="281.5">K3-1260D-K1</text>
<text x="287.5" y="278.3">SW3</text>
<text x="139" y="283.6">S8050-C139514</text>
<text x="174.6" y="287.6">C19</text>
<text x="174.6" y="290.8">470p</text>
<text x="207.1" y="298.2">R9</text>
<text x="105.9" y="304.7">PJ-320D</text>
<text x="105.9" y="301.5">CN1</text>
<text x="207.1" y="301.4">5k</text>
<text x="160.2" y="310.1">1k</text>
<text x="160.2" y="306.9">R7</text>
<text x="188.4" y="309.2">1u</text>
<text x="188.4" y="306.1">C18</text>
<text x="160.2" y="315.7">R8</text>
<text x="232.5" y="317.1">S8050-C139514</text>
<text x="232.5" y="314">Q4</text>
<text x="160.2" y="318.9">1k</text>
<text x="105.9" y="329.7">CN2</text>
<text x="105.9" y="332.9">PJ-320D</text>
<text x="207.1" y="335.2">R10</text>
<text x="233.5" y="334.9">1k</text>
<text x="233.5" y="331.7">R12</text>
<text x="248.7" y="333.4">C23</text>
<text x="207.1" y="338.4">5k</text>
<text x="248.7" y="336.6">470p</text>
</g>
<g font-size="3.2">
<text x="418.4" y="28.2">14</text>
<text x="460.4" y="28.2">26</text>
<text x="418.4" y="35.3">16</text>
<text x="426.2" y="30.5">PA0-WKUP</text>
<text x="426.2" y="34">PA1</text>
<text x="450.4" y="30.5">PB0</text>
<text x="450.4" y="34">PB1</text>
<text x="460.4" y="31.8">27</text>
<text x="460.4" y="35.3">28</text>
<text x="418.4" y="38.8">17</text>
<text x="426.2" y="37.6">PA2</text>
<text x="426.2" y="41.1">PA3</text>
<text x="450.4" y="37.6">PB2</text>
<text x="450.4" y="41.1">PB3</text>
<text x="460.4" y="38.8">55</text>
<text x="418.4" y="42.3">20</text>
<text x="418.4" y="45.9">21</text>
<text x="426.2" y="44.6">PA4</text>
<text x="450.4" y="44.6">PB4</text>
<text x="460.4" y="42.3">56</text>
<text x="460.4" y="45.9">57</text>
<text x="418.4" y="49.4">22</text>
<text x="418.4" y="52.9">23</text>
<text x="426.2" y="48.2">PA5</text>
<text x="426.2" y="51.7">PA6</text>
<text x="450.4" y="48.2">PB5</text>
<text x="450.4" y="51.7">PB6</text>
<text x="460.4" y="49.4">58</text>
<text x="460.4" y="52.9">59</text>
<text x="418.4" y="60">41</text>
<text x="426.2" y="55.2">PA7</text>
<text x="450.4" y="55.2">PB7</text>
<text x="460.4" y="60">61</text>
<text x="101.9" y="60.3">3</text>
<text x="105.4" y="62.1">INPUT</text>
<text x="418.4" y="63.5">42</text>
<text x="426.2" y="62.3">PA8</text>
<text x="426.2" y="65.8">PA9</text>
<text x="450.4" y="62.3">PB8</text>
<text x="450.4" y="65.8">PB9</text>
<text x="460.4" y="63.5">62</text>
<text x="418.4" y="67">43</text>
<text x="418.4" y="70.6">44</text>
<text x="426.2" y="69.3">PA10</text>
<text x="448.8" y="69.3">PB10</text>
<text x="460.4" y="67">29</text>
<text x="460.4" y="70.6">33</text>
<text x="418.4" y="74.1">45</text>
<text x="418.4" y="77.6">46</text>
<text x="426.2" y="72.8">PA11</text>
<text x="426.2" y="76.4">PA12</text>
<text x="448.8" y="72.8">PB12</text>
<text x="448.8" y="76.4">PB13</text>
<text x="460.4" y="74.1">34</text>
<text x="460.4" y="77.6">35</text>
<text x="418.4" y="81.1">49</text>
<text x="426.2" y="79.9">PA13</text>
<text x="426.2" y="83.4">PA14</text>
<text x="448.8" y="79.9">PB14</text>
<text x="448.8" y="83.4">PB15</text>
<text x="460.4" y="81.1">36</text>
<text x="418.4" y="84.7">50</text>
<text x="426.2" y="87">PA15</text>
<text x="420" y="91.7">8</text>
<text x="420" y="95.2">9</text>
<text x="426.2" y="94">PC0</text>
<text x="450.2" y="94">PD2</text>
<text x="460.4" y="91.7">54</text>
<text x="418.4" y="98.8">10</text>
<text x="426.2" y="97.5">PC1</text>
<text x="426.2" y="101.1">PC2</text>
<text x="438.1" y="101.1">PH0-OSC_IN</text>
<text x="460.4" y="98.8">5</text>
<text x="418.4" y="102.3">11</text>
<text x="418.4" y="105.8">24</text>
<text x="426.2" y="104.6">PC3</text>
<text x="434.9" y="104.6">PH1-OSC_OUT</text>
<text x="460.4" y="102.3">6</text>
<text x="418.4" y="109.4">25</text>
<text x="418.4" y="112.9">37</text>
<text x="426.2" y="108.1">PC4</text>
<text x="426.2" y="111.7">PC5</text>
<text x="445.6" y="111.7">BOOT0</text>
<text x="460.4" y="109.4">60</text>
<text x="418.4" y="116.4">38</text>
<text x="426.2" y="115.2">PC6</text>
<text x="426.2" y="118.7">PC7</text>
<text x="447.7" y="118.7">NRST</text>
<text x="460.4" y="116.4">7</text>
<text x="418.4" y="123.5">39</text>
<text x="426.2" y="125.8">PC8</text>
<text x="445.8" y="125.8">VCAP1</text>
<text x="460.4" y="123.5">30</text>
<text x="418.4" y="127">40</text>
<text x="426.2" y="129.3">PC9</text>
<text x="418.4" y="137.6">53</text>
<text x="426.2" y="132.8">PC10</text>
<text x="426.2" y="136.3">PC11</text>
<text x="420" y="141.1">2</text>
<text x="426.2" y="143.4">PC13-ANTI_TAMP</text>
<text x="426.2" y="139.9">PC12</text>
<text x="420" y="144.6">3</text>
<text x="420" y="148.2">4</text>
<text x="426.2" y="146.9">PC14-OSC32_IN</text>
<text x="426.2" y="150.5">PC15-OSC32_OUT</text>
<text x="414.7" y="220.5">1</text>
<text x="413.1" y="227.5">19</text>
<text x="420.9" y="222.8">VBAT</text>
<text x="469.2" y="227.5">18</text>
<text x="413.1" y="231.1">32</text>
<text x="420.9" y="229.8">VDD</text>
<text x="420.9" y="233.4">VDD</text>
<text x="458.8" y="229.8">VSS</text>
<text x="458.8" y="233.4">VSS</text>
<text x="469.2" y="231.1">31</text>
<text x="413.1" y="234.6">48</text>
<text x="413.1" y="238.1">64</text>
<text x="420.9" y="236.9">VDD</text>
<text x="458.8" y="236.9">VSS</text>
<text x="469.2" y="234.6">47</text>
<text x="469.2" y="238.1">63</text>
<text x="413.1" y="245.2">13</text>
<text x="420.9" y="240.4">VDD</text>
<text x="458.8" y="240.4">VSS</text>
<text x="469.2" y="245.2">12</text>
<text x="420.9" y="247.5">VDDA/VREF+</text>
<text x="446.5" y="247.5">VSSA/VREF-</text>
</g>
<g font-size="3.2" fill="#00f">
<text x="471.7" y="28">LED_A</text>
<text x="393.6" y="33.9">7</text>
<text x="393.6" y="30.3">8</text>
<text x="401.1" y="31.6">AUDIO_IN 15</text>
<text x="471.7" y="31.6">LED_B</text>
<text x="471.7" y="35.1">LED_C</text>
<text x="393.6" y="40.9">5</text>
<text x="393.6" y="37.4">6</text>
<text x="471.7" y="38.6">LED_D</text>
<text x="325.3" y="45.7">Mode1</text>
<text x="349.2" y="46.2">2</text>
<text x="393.6" y="48">3</text>
<text x="393.6" y="44.4">4</text>
<text x="471.7" y="42.2">LED_R1</text>
<text x="471.7" y="45.7">LED_R2</text>
<text x="58.2" y="53.3">2</text>
<text x="101.9" y="53.3">1</text>
<text x="237.9" y="49.7">1</text>
<text x="237.9" y="53.3">3</text>
<text x="242.4" y="51.2">1</text>
<text x="253" y="51.2">2</text>
<text x="257.5" y="49.7">2</text>
<text x="257.5" y="53.3">4</text>
<text x="263.5" y="52.7">LED_B</text>
<text x="263.5" y="49.2">LED_A</text>
<text x="393.6" y="51.5">2</text>
<text x="471.7" y="49.2">LED_G1</text>
<text x="471.7" y="52.7">LED_G2</text>
<text x="58.2" y="56.8">3</text>
<text x="101.9" y="56.8">2</text>
<text x="105.4" y="55">ADJ/GND</text>
<text x="105.4" y="58.6">OUTPUT</text>
<text x="122" y="58.6">VOUT</text>
<text x="132.5" y="56.8">4</text>
<text x="221.2" y="59.8">LED_OE</text>
<text x="237.9" y="56.8">5</text>
<text x="242.4" y="54.7">3</text>
<text x="242.4" y="58.2">5</text>
<text x="253" y="54.7">4</text>
<text x="253" y="58.2">6</text>
<text x="257.5" y="56.8">6</text>
<text x="263.5" y="59.8">LED_D</text>
<text x="263.5" y="56.3">LED_C</text>
<text x="393.6" y="55">1</text>
<text x="471.7" y="59.8">LED_B1</text>
<text x="58.2" y="60.3">1</text>
<text x="221.2" y="63.3">LED_R1</text>
<text x="237.9" y="60.3">7</text>
<text x="237.9" y="63.9">9</text>
<text x="242.4" y="61.7">7</text>
<text x="242.4" y="65.3">9</text>
<text x="251" y="65.3">10</text>
<text x="253" y="61.7">8</text>
<text x="257.5" y="60.3">8</text>
<text x="257.5" y="63.9">10 LED_G1</text>
<text x="333.1" y="60.3">3</text>
<text x="349.2" y="60.3">4</text>
<text x="399.3" y="63.3">UART1_TX</text>
<text x="471.7" y="63.3">LED_B2</text>
<text x="221.2" y="66.9">LED_R2</text>
<text x="235.9" y="67.4">11</text>
<text x="235.9" y="70.9">13</text>
<text x="242.4" y="68.8">11</text>
<text x="251" y="68.8">12</text>
<text x="257.5" y="67.4">12 LED_G2</text>
<text x="257.5" y="70.9">14 LED_STB</text>
<text x="399.3" y="66.9">UART1_RX</text>
<text x="471.7" y="66.9">LED_CLK</text>
<text x="471.7" y="70.4">LED_STB</text>
<text x="235.9" y="74.4">15</text>
<text x="242.4" y="72.3">13</text>
<text x="242.4" y="75.8">15</text>
<text x="251" y="72.3">14</text>
<text x="251" y="75.8">16</text>
<text x="257.5" y="74.4">16 LED_CLK</text>
<text x="399.3" y="77.4">SWDIO</text>
<text x="471.7" y="73.9">LED_OE</text>
<text x="399.3" y="81">SWCLK</text>
<text x="399.3" y="84.5">Mode</text>
<text x="401.1" y="95.1">LED1_B</text>
<text x="401.1" y="91.5">LED1_A</text>
<text x="401.1" y="98.6">LED1_C</text>
<text x="540.5" y="98.8">1</text>
<text x="237.9" y="106.2">1</text>
<text x="242.4" y="107.6">1</text>
<text x="253" y="107.6">2</text>
<text x="257.5" y="106.2">2</text>
<text x="263.5" y="105.7">LED1_A</text>
<text x="401.1" y="105.7">LED1_R1</text>
<text x="401.1" y="102.1">LED1_D</text>
<text x="540.5" y="105.8">2</text>
<text x="237.9" y="109.7">3</text>
<text x="237.9" y="113.2">5</text>
<text x="242.4" y="111.1">3</text>
<text x="253" y="111.1">4</text>
<text x="257.5" y="109.7">4</text>
<text x="257.5" y="113.2">6</text>
<text x="263.5" y="109.2">LED1_B</text>
<text x="263.5" y="112.7">LED1_C</text>
<text x="401.1" y="112.7">LED1_G1</text>
<text x="401.1" y="109.2">LED1_R2</text>
<text x="221.2" y="116.2">LED1_OE</text>
<text x="221.2" y="119.8">LED1_R1</text>
<text x="237.9" y="116.8">7</text>
<text x="242.4" y="114.7">5</text>
<text x="242.4" y="118.2">7</text>
<text x="253" y="114.7">6</text>
<text x="253" y="118.2">8</text>
<text x="257.5" y="116.8">8</text>
<text x="263.5" y="116.2">LED1_D</text>
<text x="401.1" y="116.2">LED1_G2</text>
<text x="221.2" y="123.3">LED1_R2</text>
<text x="235.9" y="123.8">11</text>
<text x="237.9" y="120.3">9</text>
<text x="242.4" y="121.7">9</text>
<text x="242.4" y="125.2">11</text>
<text x="251" y="121.7">10</text>
<text x="251" y="125.2">12</text>
<text x="257.5" y="120.3">10 LED1_G1</text>
<text x="257.5" y="123.8">12 LED1_G2</text>
<text x="401.1" y="123.3">LED1_B1</text>
<text x="235.9" y="127.4">13</text>
<text x="235.9" y="130.9">15</text>
<text x="242.4" y="128.8">13</text>
<text x="251" y="128.8">14</text>
<text x="257.5" y="127.4">14 LED1_STB</text>
<text x="257.5" y="130.9">16 LED1_CLK</text>
<text x="401.1" y="130.4">LED1_CLK 51</text>
<text x="401.1" y="126.8">LED1_B2</text>
<text x="242.4" y="132.3">15</text>
<text x="251" y="132.3">16</text>
<text x="401.1" y="137.4">LED1_OE</text>
<text x="401.1" y="133.9">LED1_STB 52</text>
<text x="522.8" y="227.4">UART1_TX</text>
<text x="541.1" y="226.1">1</text>
<text x="522.8" y="230.9">UART1_RX</text>
<text x="541.1" y="229.7">2</text>
<text x="541.1" y="233.2">3</text>
<text x="541.1" y="236.7">4</text>
<text x="406.4" y="267.9">SWDIO</text>
<text x="417.6" y="266.7">1</text>
<text x="406.4" y="271.5">SWCLK</text>
<text x="417.6" y="270.2">2</text>
<text x="417.6" y="273.8">3</text>
<text x="82.5" y="280.5">-</text>
<text x="86.4" y="279">2</text>
<text x="417.6" y="277.3">4</text>
<text x="81.4" y="287.5">+</text>
<text x="86.4" y="286.1">1</text>
<text x="292.8" y="284.3">1</text>
<text x="292.8" y="291.4">2</text>
<text x="312.9" y="290.9">AUDIO_IN</text>
<text x="292.8" y="298.4">3</text>
<text x="114.7" y="309">1</text>
<text x="114.7" y="312.6">4</text>
<text x="114.7" y="316.1">3</text>
<text x="114.7" y="319.6">2</text>
<text x="114.7" y="340.8">4</text>
<text x="114.7" y="337.3">1</text>
<text x="114.7" y="347.8">2</text>
<text x="114.7" y="344.3">3</text>
</g>
</svg>
